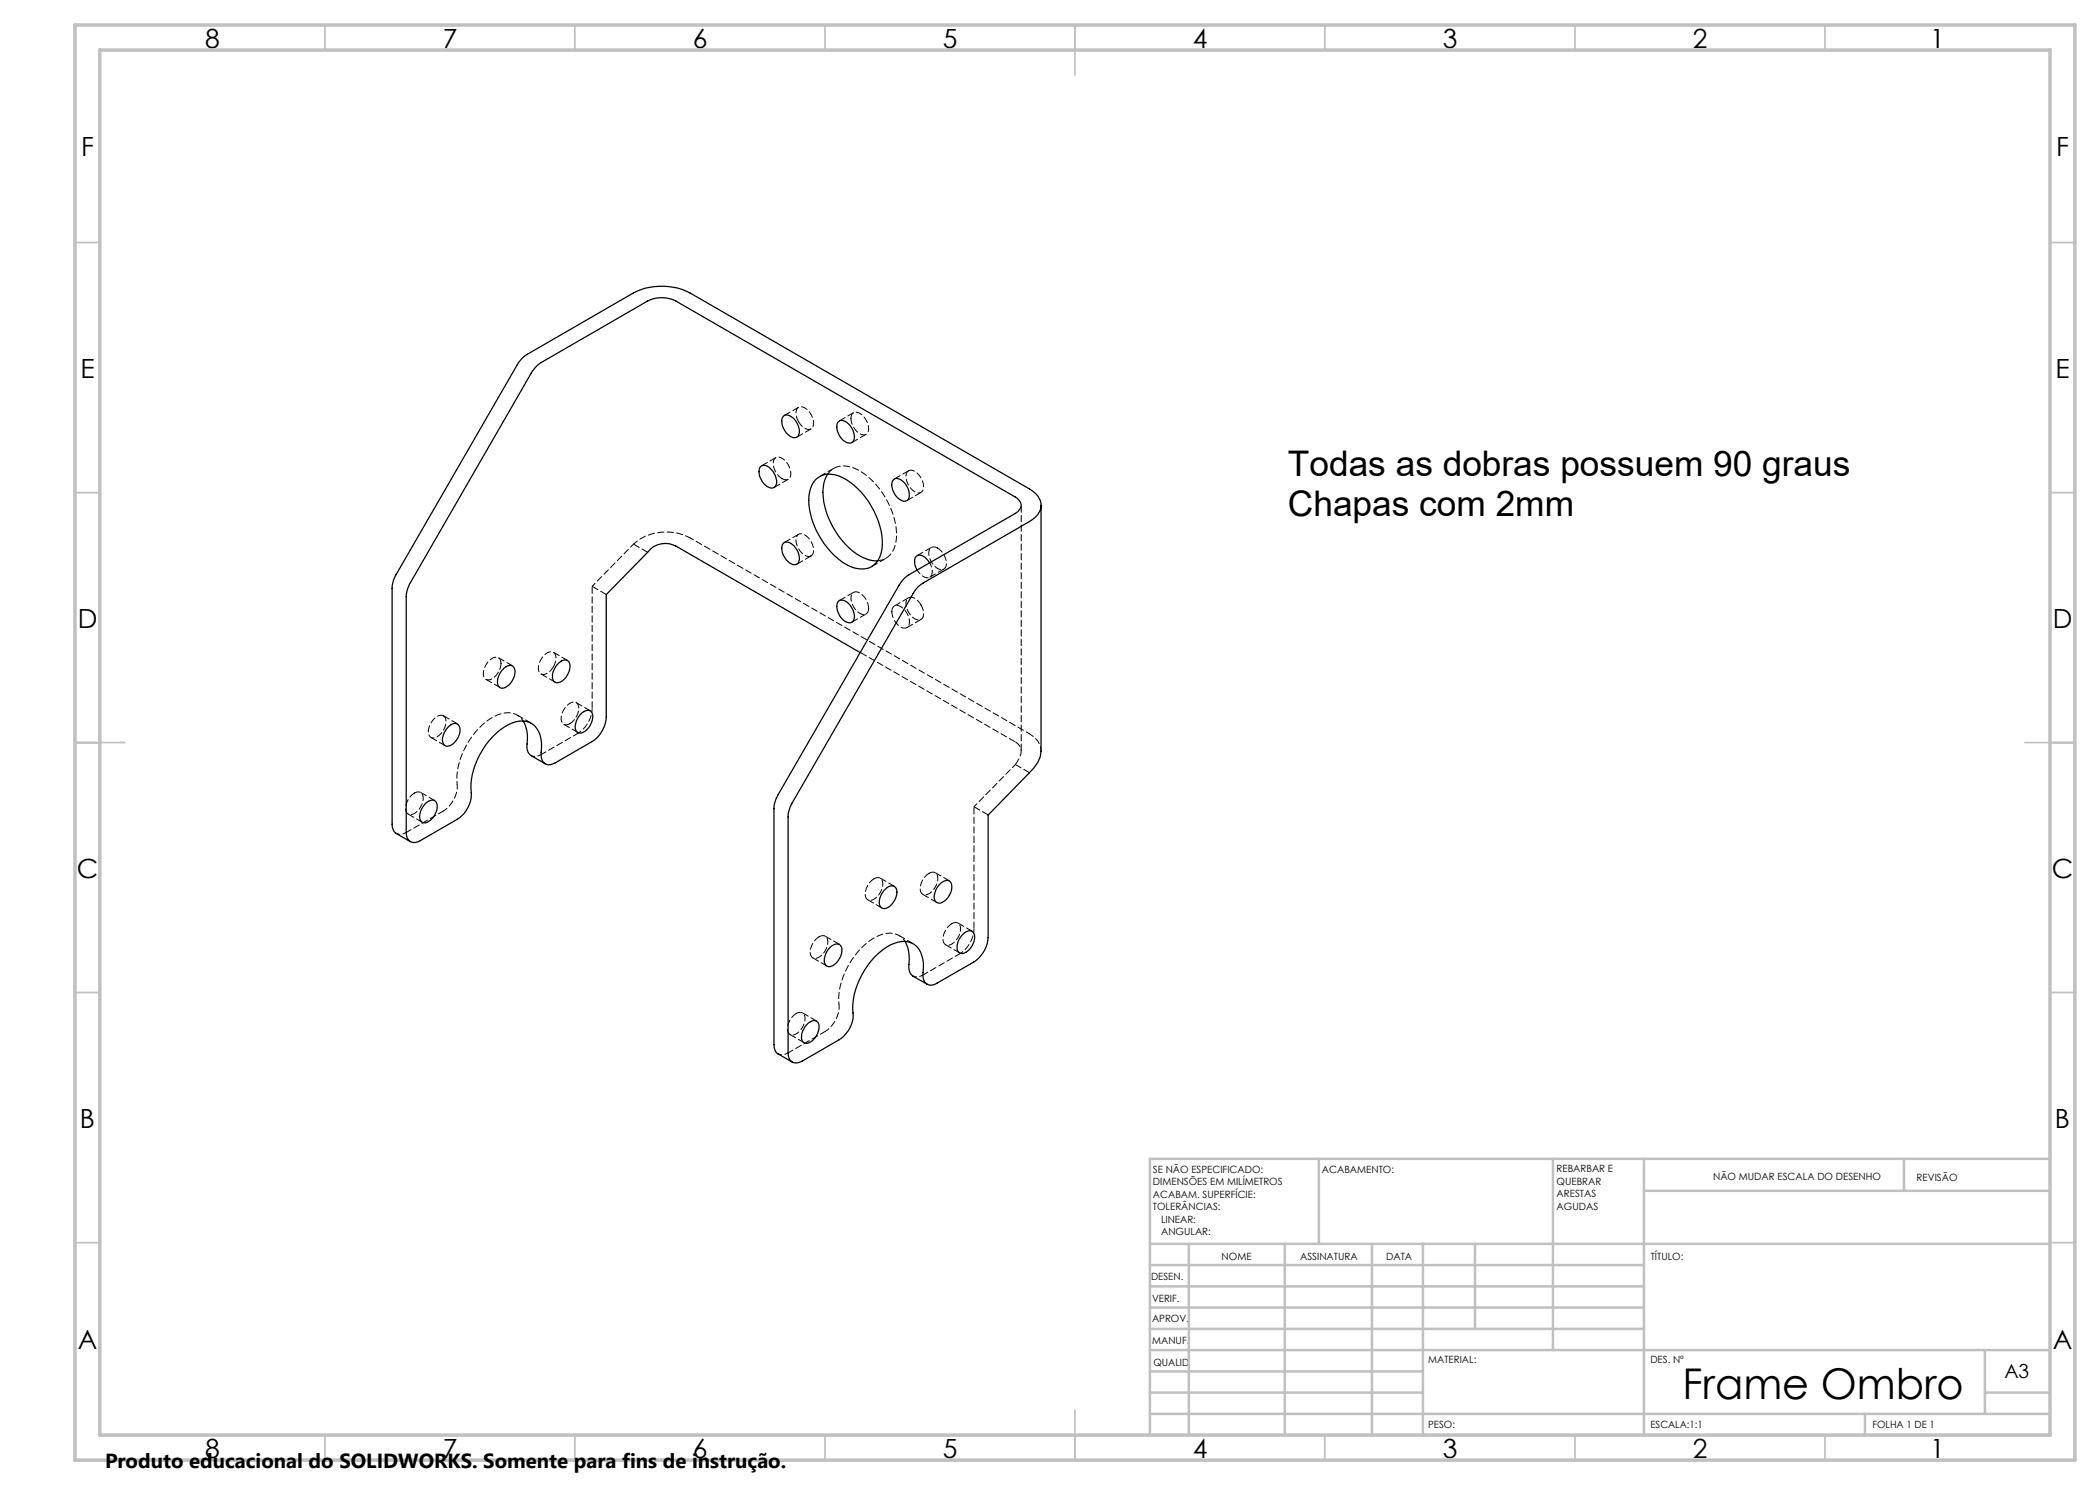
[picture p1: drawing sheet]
<svg xmlns="http://www.w3.org/2000/svg" width="420mm" height="297mm" viewBox="0 0 420 297" stroke-linecap="round" stroke-linejoin="round" font-family="sans-serif">
<g fill="none" stroke="#000" stroke-width=".25">
<path d="M152.2 93.3a1.46 1.46 0 0 1 2 .5 3.1 3.1 0 0 1 .9 3.5 1.35 1.35 0 0 1-2-.3 3.4 3.4 0 0 1-1.2-3.4zM156.7 83.2a1.59 1.59 0 0 1 2.1 .5 3.2 3.2 0 0 1 .8 3.5 1.29 1.29 0 0 1-1.9-.2 3.3 3.3 0 0 1-1.2-3.5zM163.2 95.8a4.5 4.5 0 0 1 5.3-.3 16 16 0 0 1 8 13.5 4.5 4.5 0 0 1-3.5 4.8 7.6 7.6 0 0 1-6-2.6 16 16 0 0 1-5.2-12 5.7 5.7 0 0 1 1.4-3.4zM165.5 94.8a8.9 8.9 0 0 0-.3 7.5 15.5 15.5 0 0 0 7.7 9.4 5.9 5.9 0 0 0 2.6 .5M167.7 84.3a1.55 1.55 0 0 1 2.1 .5 3.2 3.2 0 0 1 .8 3.5 1.4 1.4 0 0 1-2-.3 3.4 3.4 0 0 1-1.1-3.4zM178.7 95.9a1.55 1.55 0 0 1 2.1 .5 3.2 3.2 0 0 1 .8 3.5 1.33 1.33 0 0 1-2-.2 3.4 3.4 0 0 1-1.1-3.5zM156.7 108.6a2.05 2.05 0 0 1 2.7 1.4l.2 .5a1.89 1.89 0 0 1-.2 2.3 1.8 1.8 0 0 1-2.1-.8 2.86 2.86 0 0 1-.6-3.4zM185.9 112.6l-.2-.4a1.81 1.81 0 0 0-2.4-.9 2.4 2.4 0 0 0 .1 2.7M208.2 101.1v49.1a5 5 0 0 1-1.4 3.4l-9.2 9.4v24.5a6.3 6.3 0 0 1-2.8 4.9l-7.4 4.2a1.7 1.7 0 0 1-1.9 .3 1.7 1.7 0 0 1-.9-1.8 6.9 6.9 0 0 0-1.3-5.8 4.4 4.4 0 0 0-5.3-.3 15.5 15.5 0 0 0-7.4 14.8 6.3 6.3 0 0 1-2.8 4.2l-7.4 4.2a1.73 1.73 0 0 1-2 .2 1.73 1.73 0 0 1-.8-1.8v-47.2a6.2 6.2 0 0 1 .8-2.8l24.2-41.9a5.2 5.2 0 0 1 2-2.1l21.3-12.3a3.5 3.5 0 0 0 2-4.6 4.8 4.8 0 0 0-2-1.9l-67.9-39.2a12.6 12.6 0 0 0-11.3 0l-21.3 12.3a5.8 5.8 0 0 0-2 2.1l-24.2 41.9a5.9 5.9 0 0 0-.8 2.8v47.1a2.12 2.12 0 0 0 .8 1.9l2.9 1.6M100.5 133.9a1.47 1.47 0 0 1 2.3-.4 3.4 3.4 0 0 1-2.1 4.1 1.06 1.06 0 0 1-1.2-1.3l.2-1zM111.5 132.9a1.47 1.47 0 0 1 2.3-.5 3.3 3.3 0 0 1-2.5 4.2 1.36 1.36 0 0 1-.8-1.9l.4-1zM167.7 120.2a1.55 1.55 0 0 1 2.1 .6 3.2 3.2 0 0 1 .8 3.4 1.33 1.33 0 0 1-2-.2 3.4 3.4 0 0 1-1.1-3.5z"/>
<path d="M172 130.5l-36.8-21.3a4.5 4.5 0 0 0-5.7 1.3l-8.3 8.4v24.5a6.2 6.2 0 0 1-2.8 4.9l-7.3 4.3a1.72 1.72 0 0 1-2 .2 1.72 1.72 0 0 1-.9-1.8v-.5a5.6 5.6 0 0 0-1.7-5.7 5 5 0 0 0-5.6 .6 15.4 15.4 0 0 0-6.7 12.3 6.1 6.1 0 0 1-2.8 6.2l-7.3 4.2a1.72 1.72 0 0 1-2 .2 1.72 1.72 0 0 1-.9-1.8v-47.2a5.5 5.5 0 0 1 .9-2.8l24.2-41.9a5.8 5.8 0 0 1 2-2.1l21.2-12.3a6.3 6.3 0 0 1 5.7 0l67.9 39.2a1.73 1.73 0 0 1 1.1 1.6 1.73 1.73 0 0 1-1.1 1.7l-21.3 12.2a5.8 5.8 0 0 0-2 2.1l-24.2 42a5.9 5.9 0 0 0-.8 2.7v47.2a2.12 2.12 0 0 0 .8 1.9l2.8 1.6M89.9 145.2a1.22 1.22 0 0 1 1.5-.4 1.22 1.22 0 0 1 .6 1.5 3.4 3.4 0 0 1-2.7 3 1.53 1.53 0 0 1-.6-2.4l.5-.9zM104.6 144.2a7.3 7.3 0 0 1 .8 5.2 2.02 2.02 0 0 0 .8 1.7l2.8 1.6M116.1 142.9a1.49 1.49 0 0 1 2.3-.4 3.3 3.3 0 0 1-2.5 4.1 1.28 1.28 0 0 1-.8-1.8l.4-1zM84.9 160.9a1.49 1.49 0 0 1 2.3-.5 3.3 3.3 0 0 1-2.4 4.2 1.28 1.28 0 0 1-.8-1.9l.3-1zM177 177.9a1.38 1.38 0 0 1 2.2-.2 3.3 3.3 0 0 1-2.6 4 1.39 1.39 0 0 1-.7-1.9l.4-1zM187.8 177a1.75 1.75 0 0 1 2.1-.8 2.61 2.61 0 0 1-.3 3.3l-.4 .4a1.43 1.43 0 0 1-2 .5 2.88 2.88 0 0 1 .6-3.4zM166.1 189.4a1.42 1.42 0 0 1 2-.3 3.1 3.1 0 0 1-1.2 3.8 1.19 1.19 0 0 1-1.5 .3 1.19 1.19 0 0 1-.5-1.5l.1-.5a3.7 3.7 0 0 1 1.1-1.8zM181 188.3a8 8 0 0 1 .8 5.2 2.14 2.14 0 0 0 .8 1.7l2.8 1.6M192.6 186.8a1.28 1.28 0 0 1 2.2-.1 3.4 3.4 0 0 1-2.4 4 1.16 1.16 0 0 1-1-1.6l.1-.5a3.7 3.7 0 0 1 1.1-1.8zM161.3 205a1.49 1.49 0 0 1 2.3-.5 3.3 3.3 0 0 1-2.5 4.2 1.32 1.32 0 0 1-.8-1.9l.4-1z"/>
</g>
<path d="M118.4 117.3l8.3-8.5M208.2 150.2a4.1 4.1 0 0 0-2.3-3.4M194.8 161.4l8.3-8.5" fill="none" stroke="#000" stroke-width=".2" stroke-dasharray="1.3 .6" stroke-dashoffset=".4"/>
<path d="M172.1 130.5l31 17.9M203.1 152.9a4.4 4.4 0 0 0 1.1-3.2l-.3-.5-.8-.8" fill="none" stroke="#000" stroke-width=".2" stroke-dasharray="1.3 .6" stroke-dashoffset="-.1"/>
<g fill="none" stroke="#000" stroke-width=".2" stroke-dasharray="1.3 .6" stroke-dashoffset=".1">
<path d="M156.4 95.7a3.6 3.6 0 0 1-1.6-3.7 1.11 1.11 0 0 1 1.8-.2 3.5 3.5 0 0 1 1.4 3.7 1.05 1.05 0 0 1-1.6 .2M159.7 84.3l-.2-.4a1.79 1.79 0 0 1 .4-2.5 3 3 0 0 1 2.8 2.7 1.21 1.21 0 0 1-1.2 1.8 2.97 2.97 0 0 1-1.8-1.6M165.5 94.8a4 4 0 0 1 5.1-1.3 15.2 15.2 0 0 1 8.2 10 8.9 8.9 0 0 1-.3 6.9 3.6 3.6 0 0 1-3 1.8M170.2 83.7a1.14 1.14 0 0 1 .7-1.2 1.14 1.14 0 0 1 1.3 .4 3.4 3.4 0 0 1 1.3 3.7 1.32 1.32 0 0 1-2-.2l-.9-1.3-.4-1.4M181.7 94.2a2.41 2.41 0 0 1 2.7 1.8 1.93 1.93 0 0 1-.3 2.5 2.86 2.86 0 0 1-2.8-2.6 1.66 1.66 0 0 1 .4-1.7M162.2 111.2a2.41 2.41 0 0 1-2.7-1.8 1.93 1.93 0 0 1 .4-2.6 2.86 2.86 0 0 1 2.7 2.6 1.66 1.66 0 0 1-.4 1.8M187.5 109.6a3.6 3.6 0 0 1 1.7 3.8 1.11 1.11 0 0 1-1.9 .2 3.5 3.5 0 0 1-1.3-3.8 1.05 1.05 0 0 1 1.5-.2M100.2 132.7a1.14 1.14 0 0 0-.7-1.2 1.14 1.14 0 0 0-1.4 .4 3.4 3.4 0 0 0-1.2 3.7 1.32 1.32 0 0 0 2-.2l.9-1.3 .4-1.4M110.7 133.3l.2-.4a1.79 1.79 0 0 0-.4-2.5 3 3 0 0 0-2.8 2.7 1.21 1.21 0 0 0 1.2 1.8 2.97 2.97 0 0 0 1.8-1.6M173.7 121.7a1.14 1.14 0 0 1-.7 1.2 1.14 1.14 0 0 1-1.3-.4 3.4 3.4 0 0 1-1.3-3.8 1.32 1.32 0 0 1 2 .2l1 1.3 .3 1.5M178.4 122.3a1.14 1.14 0 0 1 .7-1.2 1.14 1.14 0 0 1 1.3 .4 3.4 3.4 0 0 1 1.2 3.8 1.32 1.32 0 0 1-1.9-.3l-1-1.2-.3-1.5M184.2 121l.2 .5a1.79 1.79 0 0 1-.4 2.5 3 3 0 0 1-2.8-2.8 1.21 1.21 0 0 1 1.2-1.7 2.97 2.97 0 0 1 1.8 1.5"/>
<path d="M82.9 158.6a3.6 3.6 0 0 0-1.7 3.8 1.11 1.11 0 0 0 1.9 .2 3.5 3.5 0 0 0 1.3-3.8 1.05 1.05 0 0 0-1.5-.2M88.7 143.2a2.41 2.41 0 0 0-2.7 1.8 1.93 1.93 0 0 0 .3 2.5 2.86 2.86 0 0 0 2.8-2.6 1.66 1.66 0 0 0-.4-1.7M114 144.7a3.6 3.6 0 0 0 1.6-3.7 1.11 1.11 0 0 0-1.8-.2 3.5 3.5 0 0 0-1.4 3.7 1.05 1.05 0 0 0 1.6 .2M174.8 175.8a3.6 3.6 0 0 0-1.6 3.7 1.11 1.11 0 0 0 1.8 .2 3.5 3.5 0 0 0 1.4-3.8 1.05 1.05 0 0 0-1.6-.1M185.8 174.7a3.6 3.6 0 0 0-1.6 3.7 1.11 1.11 0 0 0 1.8 .2 3.5 3.5 0 0 0 1.4-3.8 1.05 1.05 0 0 0-1.6-.1M163.8 187.4a3.6 3.6 0 0 0-1.6 3.7 1.11 1.11 0 0 0 1.8 .2 3.5 3.5 0 0 0 1.4-3.8 1.05 1.05 0 0 0-1.6-.1M190.4 184.7a3.6 3.6 0 0 0-1.7 3.8 1.11 1.11 0 0 0 1.8 .2 3.5 3.5 0 0 0 1.4-3.8 1.05 1.05 0 0 0-1.5-.2M159.2 202.7a3.6 3.6 0 0 0-1.6 3.7 1.11 1.11 0 0 0 1.8 .3 3.5 3.5 0 0 0 1.4-3.8 1.05 1.05 0 0 0-1.6-.2"/>
</g>
<path d="M138 107.6a10 10 0 0 0-11.3 1.2M185.9 112.6a2.34 2.34 0 0 1 .1 2.8 2.22 2.22 0 0 1-2.6-1.4M91.4 156.9a6.1 6.1 0 0 1-2.8 5.3M165 206.3a6.1 6.1 0 0 0 2.8-5.3" fill="none" stroke="#000" stroke-width=".2" stroke-dasharray="1.3 .6" stroke-dashoffset=".3"/>
<path d="M138 107.6l67.9 39.2M108.2 150.9a2.05 2.05 0 0 1-2 .2M79.3 166.7a1.89 1.89 0 0 0 2-.2M182.6 195.2a1.9 1.9 0 0 0 2-.2M155.6 210.8a1.89 1.89 0 0 0 2-.2" fill="none" stroke="#000" stroke-width=".2" stroke-dasharray="1.3 .6" stroke-dashoffset=".5"/>
<path d="M104.6 144.2a3.8 3.8 0 0 0-5-1.3 15.1 15.1 0 0 0-8.2 12.2v1.8M181 188.3a3.8 3.8 0 0 0-5-1.3 15.1 15.1 0 0 0-8.2 12.2v1.8" fill="none" stroke="#000" stroke-width=".2" stroke-dasharray="1.3 .6" stroke-dashoffset=".7"/>
<path d="M108.2 150.9l7.4-4.2M81.3 166.5l7.3-4.3M184.6 195l7.4-4.3M157.6 210.6l7.4-4.3" fill="none" stroke="#000" stroke-width=".2" stroke-dasharray="1.3 .6" stroke-dashoffset=".2"/>
<g fill="none" stroke="#000" stroke-width=".2" stroke-dasharray="1.3 .6">
<path d="M154.8 97.5l2.9-1.6M155.2 91.5l-2.9 1.7M159.4 87.4l2.8-1.6M159.7 81.5l-2.8 1.6M166.8 93.7l-2.9 1.6M170.4 88.5l2.8-1.6M170.7 82.5l-2.8 1.7M181.7 94.2l-2.8 1.6M121.3 118.9l-2.9-1.6M129.5 110.5l-2.8-1.7M159.4 112.8l2.8-1.6M159.7 106.9l-2.8 1.6"/>
<path d="M170.7 118.5l-2.8 1.6M174.3 113.3l2.9-1.6M181.4 100.1l2.8-1.6M181.7 119.6l-2.8 1.6M185.9 115.4l2.9-1.6M186.3 109.5l-2.9 1.6M97.2 135.9l2.8 1.6M102.5 133.2l-2.8-1.7M108.2 134.8l2.8 1.6M113.5 132.1l-2.8-1.6M170.4 124.4l2.8-1.6M181.4 125.5l2.8-1.6"/>
<path d="M86.2 147.5l2.8 1.6M91.5 144.8l-2.8-1.6M106.3 144.6l-2.9-1.6M112.7 144.9l2.9 1.6M118.1 142.2l-2.9-1.7M203.1 152.9l2.8 1.6M81.6 162.8l2.9 1.6M87 160.1l-2.9-1.6M173.6 180l2.8 1.6M178.9 177.3l-2.8-1.7M184.6 178.9l2.8 1.6M189.9 176.2l-2.8-1.7"/>
<path d="M194.8 161.4l2.8 1.6M162.6 191.6l2.8 1.6M167.9 188.9l-2.8-1.7M182.6 188.7l-2.8-1.6M189.1 188.9l2.8 1.7M194.4 186.2l-2.8-1.6M158 206.9l2.8 1.6M163.3 204.2l-2.8-1.6"/>
</g>
<path d="M118.4 141.8v-24.5M204.2 150.2v-49.2M194.8 185.8v-24.4" fill="none" stroke="#000" stroke-width=".2" stroke-dasharray="1.3 .6" stroke-dashoffset="-.2"/>
<path d="M115.6 146.7a6.2 6.2 0 0 0 2.8-4.9M192 190.7a6.2 6.2 0 0 0 2.8-4.9" fill="none" stroke="#000" stroke-width=".2" stroke-dasharray="1.3 .6" stroke-dashoffset=".6"/>
<g fill="none" stroke="#c0c0c0" stroke-width=".35">
<path d="M65 5v5M115 5v5M165 5v5M215 5v10M265 5v5M315 5v5M365 5v5M15 48.5h5M410 48.5h5M15 98.5h5M410 98.5h5M15 148.5h10"/>
<path d="M405 148.5h10M15 198.5h5M410 198.5h5M15 248.5h5M410 248.5h5M65 287v5M115 287v5M165 287v5M215 282v10M265 287v5M315 287v5M365 287v5"/>
</g>
<g fill="none" stroke="#c0c0c0" stroke-width=".5">
<path d="M263.8 231.8v17M310.6 231.8v38.2M328.8 231.8v55.2M328.8 238.2h81.2M380.8 231.8v6.4M410 231.8h-180v55.2M230 248.8h180M230 257.3h98.8M230 253h98.8M237.8 248.8v38.2M257 248.8v38.2M274.4 248.8v38.2"/>
<path d="M284.6 248.8v38.2M295 248.8v17M230 265.8h98.8M230 261.5h98.8M230 278.5h54.6M230 274.3h54.6M230 270h180M397 278.5h13M397 270v12.8M230 282.8h180M373 282.8v4.2"/>
</g>
<path d="M15 5h400v287h-400zM20 10h390v277h-390z" fill="none" stroke="#c0c0c0" stroke-width=".7"/>
<text font-size="8.5" x="336.5" y="279.7">Frame Ombro</text>
<g font-size="7.1">
<text x="257.6" y="95.2">Todas as dobras possuem 90 graus</text>
<text x="257.6" y="103.3">Chapas com 2mm</text>
</g>
<g font-size="5.3">
<text x="41" y="9.5">8</text>
<text x="88.5" y="9.5">7</text>
<text x="138.5" y="9.5">6</text>
<text x="188.5" y="9.5">5</text>
<text x="238.5" y="9.5">4</text>
<text x="288.5" y="9.5">3</text>
<text x="338.5" y="9.5">2</text>
<text x="386" y="9.5">1</text>
<text x="16.2" y="31.3">F</text>
<text x="411.2" y="31.3">F</text>
<text x="16.1" y="75.5">E</text>
<text x="411.1" y="75.5">E</text>
<text x="15.5" y="125.5">D</text>
<text x="410.5" y="125.5">D</text>
<text x="15.4" y="175.5">C</text>
<text x="410.4" y="175.5">C</text>
<text x="16" y="225.5">B</text>
<text x="411" y="225.5">B</text>
<text x="15.5" y="269.8">A</text>
<text x="410.5" y="269.8">A</text>
<text x="41" y="291.5">8</text>
<text x="88.5" y="291.5">7</text>
<text x="138.5" y="291.5">6</text>
<text x="188.5" y="291.5">5</text>
<text x="238.5" y="291.5">4</text>
<text x="288.5" y="291.5">3</text>
<text x="338.5" y="291.5">2</text>
<text x="386" y="291.5">1</text>
</g>
<text font-size="4.1" x="21" y="293.7">Produto educacional do SOLIDWORKS. Somente para fins de instrução.</text>
<text font-size="3.9" x="400.9" y="275.5">A3</text>
<g font-size="2">
<text x="230.6" y="234.6">SE NÃO ESPECIFICADO:</text>
<text x="230.6" y="237.1">DIMENSÕES EM MILÍMETROS</text>
<text x="230.6" y="239.6">ACABAM. SUPERFÍCIE:</text>
<text x="264.4" y="234.6">ACABAMENTO:</text>
<text x="311.3" y="234.5">REBARBAR E</text>
<text x="311.3" y="237">QUEBRAR</text>
<text x="311.3" y="239.5">ARESTAS</text>
<text x="342.6" y="236">NÃO MUDAR ESCALA DO DESENHO</text>
<text x="383.3" y="236.2">REVISÃO</text>
<text x="230.6" y="242.1">TOLERÂNCIAS:</text>
<text x="232.2" y="244.6">LINEAR:</text>
<text x="311.3" y="242">AGUDAS</text>
<text x="232.2" y="247.1">ANGULAR:</text>
<text x="244.3" y="252">NOME</text>
<text x="260" y="251.9">ASSINATURA</text>
<text x="277.2" y="251.9">DATA</text>
<text x="330.2" y="251.9">TÍTULO:</text>
<text x="230.2" y="256.1">DESEN.</text>
<text x="230.4" y="260.3">VERIF.</text>
<text x="230.4" y="264.4">APROV.</text>
<text x="230.5" y="268.8">MANUF.</text>
<text x="230.7" y="273.1">QUALID</text>
<text x="285.7" y="272.5">MATERIAL:</text>
<text x="330.1" y="272.5">DES. Nº</text>
<text x="285.6" y="285.5">PESO:</text>
<text x="330.1" y="285.6">ESCALA:1:1</text>
<text x="374.5" y="285.6">FOLHA 1 DE 1</text>
</g>
</svg>
